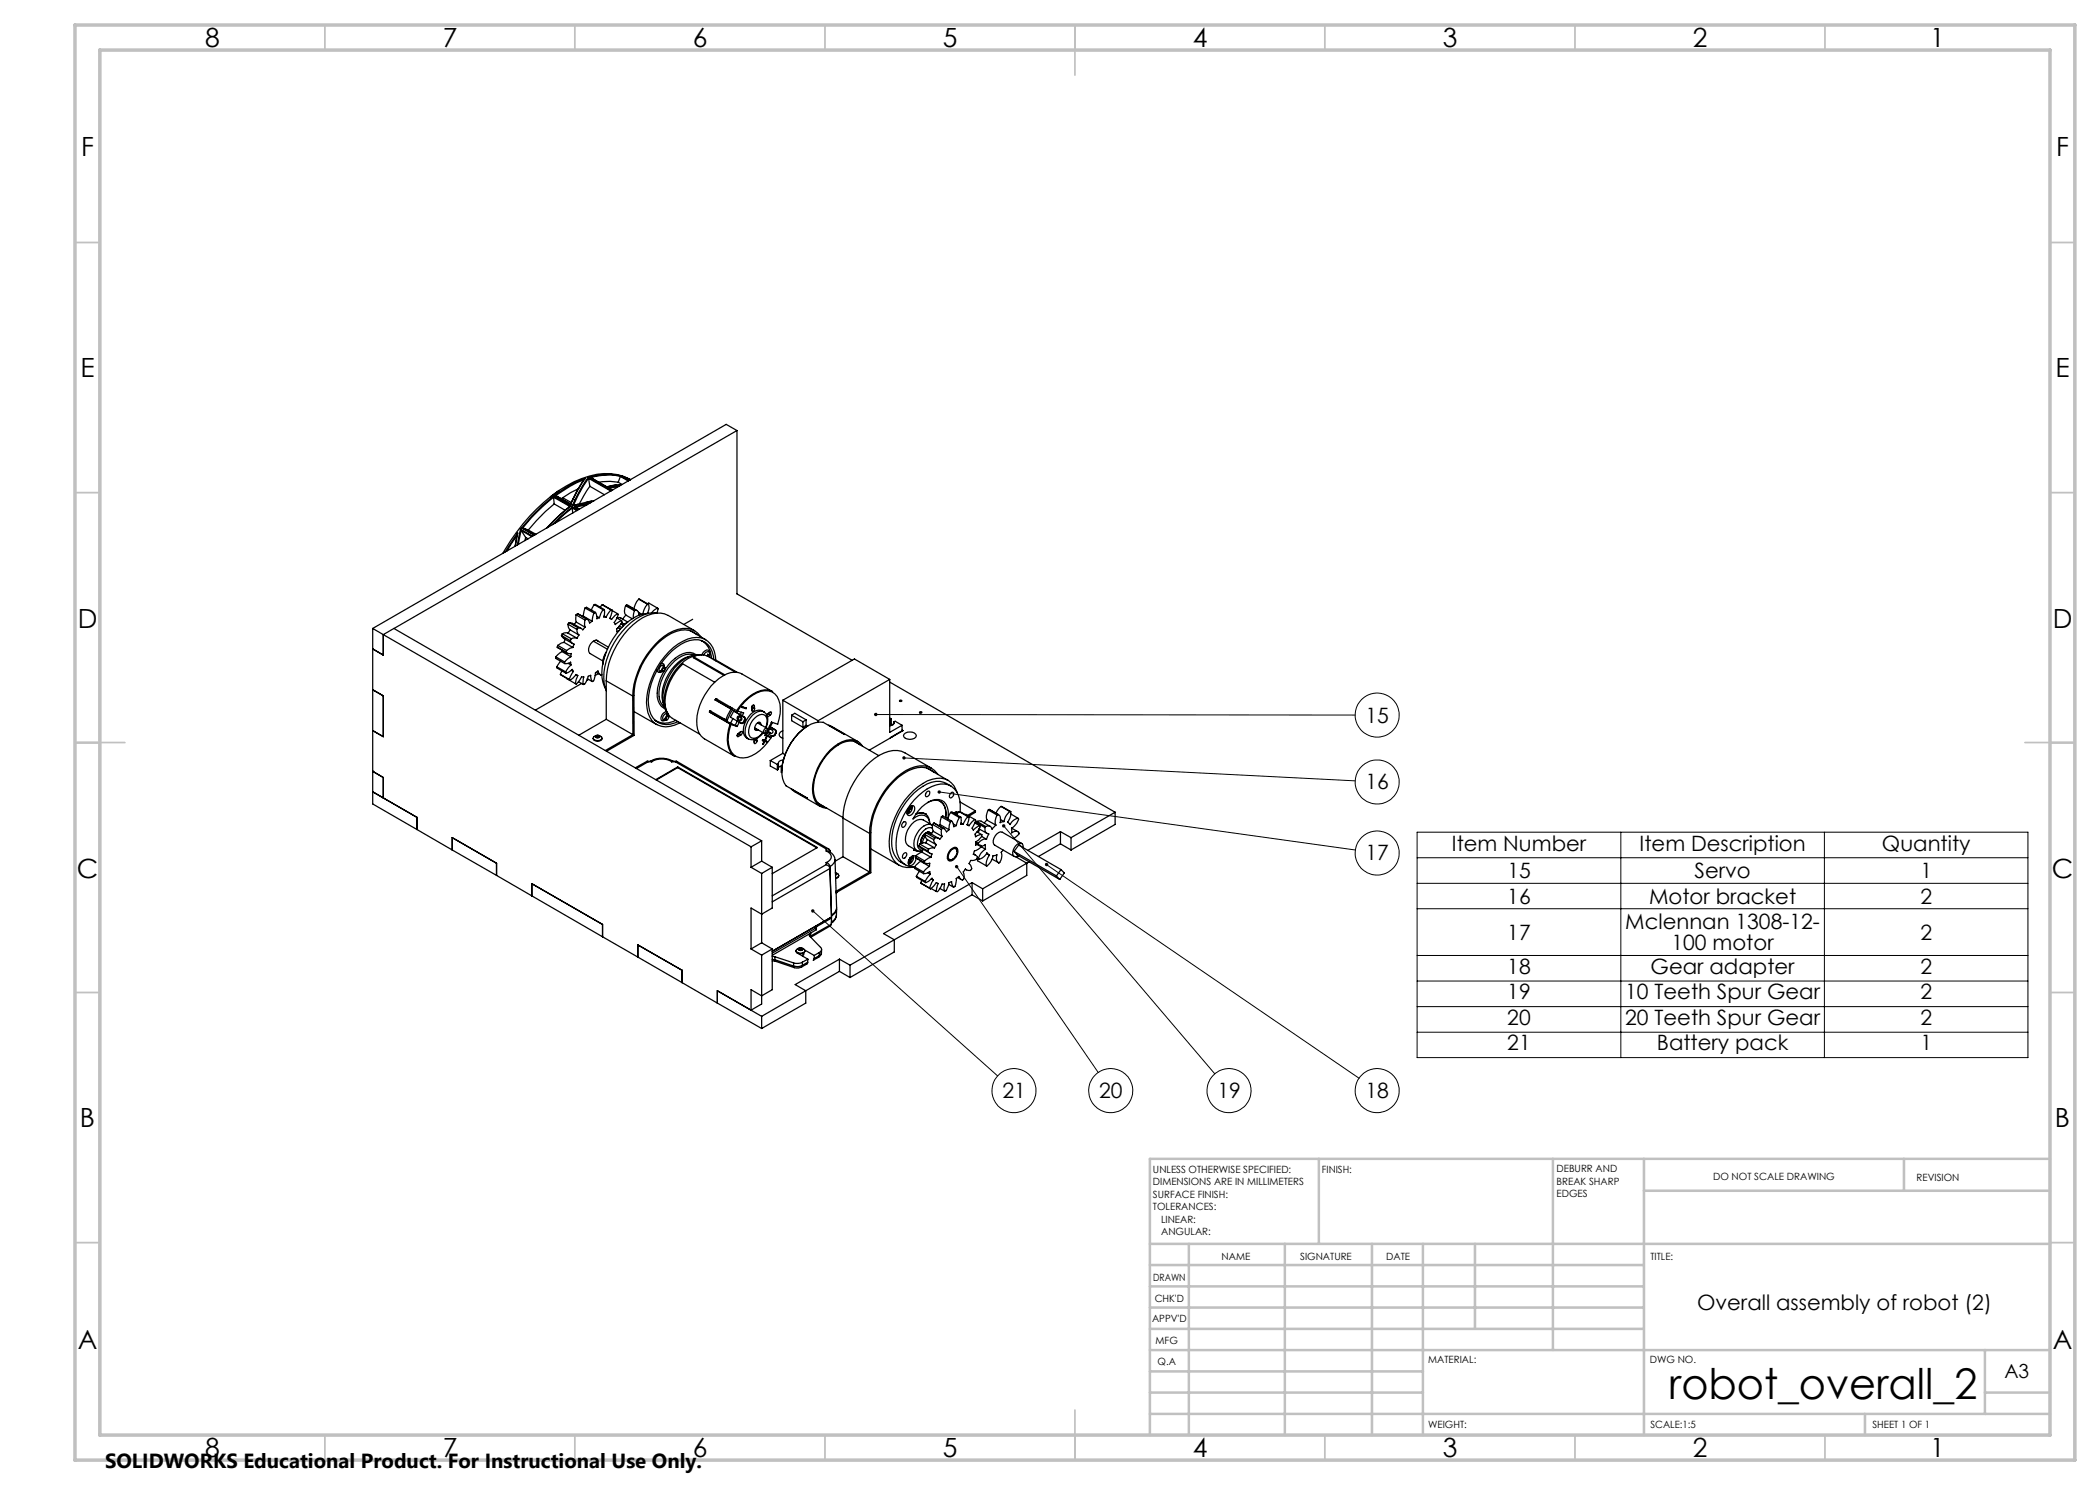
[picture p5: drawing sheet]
<svg xmlns="http://www.w3.org/2000/svg" width="420mm" height="297mm" viewBox="0 0 420 297" stroke-linecap="round" stroke-linejoin="round" font-family="sans-serif">
<g fill="none" stroke="#000" stroke-width=".2">
<path d="M175.2 142.9l95.8 .1M180.8 151.6l90.2 4.6M187.9 158.4l83.2 11.6M191.3 173.3l28.3 41.2M200.7 165.2l42.3 49.6M209.3 172.9l62.5 42.7M283.4 166.4h122.2v45.1h-122.2zM283.4 171.6h122.2M283.4 176.7h122.2M324.2 166.4v45.1M364.9 166.4v45.1M162.6 182.2l36.9 33"/>
<path d="M283.4 181.7h122.2M283.4 191.1h122.2M283.4 196.2h122.2M283.4 201.3h122.2M283.4 206.4h122.2"/>
<circle cx="275.4" cy="156.4" r="4.4"/>
<circle cx="275.4" cy="143" r="4.4"/>
<circle cx="275.4" cy="170.6" r="4.4"/>
<circle cx="202.8" cy="218.1" r="4.4"/>
<circle cx="222.1" cy="218.1" r="4.4"/>
<circle cx="245.8" cy="218.1" r="4.4"/>
<circle cx="275.4" cy="218.1" r="4.4"/>
</g>
<g fill="none" stroke="#c0c0c0" stroke-width=".35">
<path d="M65 5v5M115 5v5M165 5v5M215 5v10M265 5v5M315 5v5M365 5v5M15 48.5h5M410 48.5h5M15 98.5h5M410 98.5h5M15 148.5h10"/>
<path d="M405 148.5h10M15 198.5h5M410 198.5h5M15 248.5h5M410 248.5h5M65 287v5M115 287v5M165 287v5M215 282v10M265 287v5M315 287v5M365 287v5"/>
</g>
<g fill="none" stroke="#c0c0c0" stroke-width=".5">
<path d="M263.8 231.8v17M310.6 231.8v38.2M328.8 231.8v55.2M328.8 238.2h81.2M380.8 231.8v6.4M410 231.8h-180v55.2M230 248.8h180M230 257.3h98.8M230 253h98.8M237.8 248.8v38.2M257 248.8v38.2M274.4 248.8v38.2"/>
<path d="M284.6 248.8v38.2M295 248.8v17M230 265.8h98.8M230 261.5h98.8M230 278.5h54.6M230 274.3h54.6M230 270h180M397 278.5h13M397 270v12.8M230 282.8h180M373 282.8v4.2"/>
</g>
<path d="M15 5h400v287h-400zM20 10h390v277h-390z" fill="none" stroke="#c0c0c0" stroke-width=".7"/>
<path d="M162.3 182a.34 .34 0 0 0 .2 .5 .34 .34 0 0 0 .4-.4 .34 .34 0 0 0-.5-.2l.2 .3zM191.1 173.1a.35 .35 0 0 0 .1 .6 .35 .35 0 0 0 .5-.4 .35 .35 0 0 0-.5-.3l.1 .3zM200.4 165a.34 .34 0 0 0 .2 .5 .34 .34 0 0 0 .5-.4 .34 .34 0 0 0-.6-.2l.2 .3zM209 172.7a.35 .35 0 0 0 .2 .6 .35 .35 0 0 0 .4-.4 .35 .35 0 0 0-.5-.3l.2 .3zM174.9 142.7l-.1 .2h.4h-.4a.34 .34 0 0 0 .4 .3 .34 .34 0 0 0 .2-.5 .34 .34 0 0 0-.5 0zM180.6 151.3l-.2 .2 .4 .1-.4-.1a.35 .35 0 0 0 .5 .4 .35 .35 0 0 0 .2-.5 .35 .35 0 0 0-.5-.1zM187.6 158.2l-.1 .2h.4h-.4a.34 .34 0 0 0 .4 .3 .34 .34 0 0 0 .2-.5 .34 .34 0 0 0-.5 0z" fill="#000"/>
<g fill="none" stroke="#000" stroke-width=".25">
<path d="M110.7 99.2l-2.2 1.9-2.1 2.1-2 2.4M110.7 99.4l-3.5 3.2-2.6 3M110.7 99.2v.2M110.7 99.4l3.2 1.9M110.7 99.2l3.4 2M110.7 99.4l.1 1.4M110.9 99.1h.1M110.9 99.1h.3M110.9 99.1l3.2 1.8M111.1 99.1l3 1.7M111.7 98.1a37.7 37.7 0 0 0-11.2 12.6M111.7 98.1l.3 .2"/>
<path d="M111.8 98.1l-1.7 1.3M112 98.3l-1.1 .8M112.5 99.6l-.2 .1M112.5 99.6l1.7 .9M114.6 99.8l-.5 1.1M114.6 99.8l.4 .2M115.7 97.7l-1.6 .8-1.6 1.1M116.7 96l-1.3 2.1-1.3 2.7M116.7 96h-.1a20.5 20.5 0 0 0-5.4 3.1M117 95.7l-2.4 4.1M117 95.7l-2.9 1.3-2.1 1.3M117 95.7l-.3 .3"/>
<path d="M117.7 95.5l-1.4 1.9-1.3 2.6M117.7 95.5v.1M117.7 95.5l4.6 2.6M117.7 95.6l-2 3.4-1 2.1M117.7 95.7l.3 1.6M117.7 95.6v.1M117.7 95.7l4.5 2.5M118 97.3l-2.1 3.5M118 97.3l2.9 1.7M119.8 96.4l2.2-.1 1.6 .1M123.6 96.4l.8 .5M123.8 97.3l-2 .4"/>
<path d="M124.1 95.1l-1.9-.2-2.1 .1-2.2 .4 3.5 2M124.1 95.3a11.9 11.9 0 0 0-6 .2M124.1 95.1v.2M124.1 95.3l-.5 1.1M124.1 95.1l1.7 1M124.1 95.3l1.6 .9M124.1 97.1l-2.4 .5 .8 .4-.8-.4M124.4 96.9h-.9l-2.1 .5 1.8-.4M125 95.6l.9 .4M125.8 96.1l-1.5-.9 1.8 .8a10 10 0 0 0-8.2-.8 19.9 19.9 0 0 0-6.2 2.9M147.4 86.1l-68.6 39.6M147.4 86.1v32.7l23 13.2"/>
<path d="M147.4 86.1l-2.2-1.2-70.7 40.8M103.4 107.2l-2 3M103.4 107.2l-.4 2.1M103.5 106.6l-.5 2.7M103.5 106.6l-.1 .6M103.5 106.6l-2.4 3.8M104.1 105.8l.1 .2M104.1 105.8l-.6 3.2M104.1 105.8l2.4 1.4M104.2 106.1l.9 1.4M104.2 106v.1M104.2 106l-.6 2.9"/>
<path d="M104.2 106.1l2.2 1.2M104.4 105.6h.1M104.4 105.6l2.5 1.4M104.5 105.6h.1M104.5 105.6l2.4 1.4M104.6 105.6l2.4 1.4M104.6 105.6l1.1 .4M105.1 107.5l-.1 .6M105.1 107.5l.5 .3M105.7 106l1.5 .9M110.8 100.8l-1.8 1.6-3.3 3.6M110.8 100.8l2.2 1.3"/>
<path d="M113.9 101.3l-1.6 1.3-3 3M114.1 100.8v.1M114.1 101.2l-2.2 1.9-2.4 2.4M114.1 101.2l-.2 .1M114.1 100.9h.1M114.4 101.4l-3.9 3.5M114.4 101.4v.2M114.4 101.6l-1.6 1.3-1.8 1.8M114.4 101.6l.1 1M114.4 101.4l1.1 .6M114.4 101.6l1 .5M114.7 101.1l-.3 .1"/>
<path d="M114.9 101.3h.1M114.9 101.3l.9 .6-.9-.6M115 100l-.6 1.2M115.1 101.4l.8 .4M115.6 100.9l-.9 .2M116.2 100.7l-1.8 .5M116.2 100.7l.3 .2M116.5 100.9l-1.6 .4M117.5 100.9l-2.3 .5-.3-.1M118.1 100.5l-1.6 .4M118.4 100.2l-1.2 .3M118.8 100.2l-2.6 .5"/>
<path d="M127.7 119.8a3.4 3.4 0 0 0-.9 2M127.7 119.8l2 1.1M127.7 119.8l1.8 1.1M74.5 125.7v35.1l8.9 5.1M74.5 137.9l2.2 1.3v8.2l-2.2-1.3 2.2 1.2M74.5 125.7l2.2 1.2M76.7 126.9v4.1l-2.2-1.2M76.7 126.9l73.5 42.5M78.8 125.7l-2.1 1.2M78.8 125.7l73.5 42.5M111.2 131.4v.3l1.7 1M111.2 131.4l1.7 1"/>
<path d="M111.3 133.3l.1 .3 1.8 1.1M111.3 133.3l1.8 1.1M111.4 129.4l2 1.2M111.4 129.4l1.8 1.1M111.5 129.1l-.1 .3M111.5 129.1l1.8 1M112.1 134.9l1.9 1.2M112.1 134.9l1.7 1M112.1 132.3l-.8 1M112.3 127.1l.5 .6 1.7 1M112.3 127.1l1.8 1M112.4 134.2l-.3 .7"/>
<path d="M112.4 130.3l-1.2 1.1M112.4 130.3l1.8 1M112.4 130v.3M112.5 126.7l-.2 .4M112.5 126.7l1.7 1M112.8 128.5l-.6 .2-.7 .4M112.8 128.5l1.8 1M112.9 132.7h.6l.6-.3 .1 .6M112.9 132.4v.3M113.1 127.8l-.3 .7M113.1 134.4l.1 .3M113.2 130.5l.6 .2h.5l-.1 .6"/>
<path d="M113.3 130.1l-.1 .4M113.3 135.6l1.8 1.1M113.6 124.8l.1 .7 .3 .5M113.6 124.8l1.8 1.1M113.6 126.6l-.4-.1-.7 .2M113.6 126.6l1.8 1M113.6 132.7l.6 .3M113.8 135.9l.2 .2M113.8 124.5l-.2 .3M113.8 124.5l.7 .2 1.7 1M113.8 124.5l1.8 1.1M114 126l-.4 .6"/>
<path d="M114 126l1.8 1M114.1 128.1l.4 .6a.35 .35 0 0 1 .3 .2 .35 .35 0 0 1-.2 .4v.2M114.2 131.3l-1.3 1.1M114.2 133l-1.1 1.4M114.2 127.7l-.1 .4M114.3 134.1l.4 .2M114.6 129.5l-.7 .2-.6 .4M114.7 134.3l-.9 1.6M114.7 134.3l-.3-.4-1.2 .8M115.1 136.7l.2 .1 .1-.1 .9-1.3h.5l-.2 1 .1 .5M115.2 134.9l.3 .2M115.2 134.9l.4 .2-.5 1.6"/>
<path d="M115.2 134.9l-1.2 1.2M115.2 123l.1 1.4M115.2 123l1.8 1M115.3 124.4l-.5 .6M115.3 124.4l1.7 1M115.4 125.9v.5l.4 .6M115.4 127.6h-.4l-.8 .1M115.5 122.7l-.3 .3M115.5 122.7l1.9 1.1M115.5 122.7l.1 .1M115.6 125.6l-.2 .3M115.7 136.3l1 .6"/>
<path d="M115.8 127l-.4 .6M116.3 136.7l-9.2 5.3M116.7 123.2l-.2 .1M116.7 123.2l1.7 1M117 124v1.4M117 124l.1-.1a.34 .34 0 0 1 .3-.1 .34 .34 0 0 1 .3 .3l.1 .2a.25 .25 0 0 0 .3 .2 .25 .25 0 0 0 .2-.2l.1-.1M117 125.4l-.2 .2a.31 .31 0 0 1-.2 .3 .31 .31 0 0 1-.4-.2l-.6-.1M117 121.6l-.3 1.6M117 121.6l.3-.1 1.8 1M117 121.6l1.8 1M117.5 135.7l.9 .6M117.7 135.9l-.4 .2"/>
<path d="M118.4 136.3l-.3-1.2-.4 .2-.5 1.2-.3 .4h-.2M118.7 128.2l2.8 1.7M118.8 122.6l-.4 1.6M118.9 120.9l-.6 1.1M118.9 120.9h.2l1.8 1M118.9 120.9l1.7 1.1M119.1 122.5l-.3 .1M119.1 122.5l.3 1.3 .5-.3M119.2 134.5l1 .5M119.2 128l2.5 1.4M119.3 123.3l.6 .2M119.7 128.3l-.2-.2a1.78 1.78 0 0 0-1.8 2.1l.3 .5 2.5 1.5"/>
<path d="M119.7 134.7l-.7 .4M120.4 134.9l-.1 .1-.3-.1-.3-.4a.25 .25 0 0 0-.2-.2 .25 .25 0 0 0-.3 .2l-.3 1a.6 .6 0 0 1-.4 .7l-.1 .1M120.4 121l-.3 .4M120.4 121l2 1.1M120.4 121l1.8 1M120.6 122l-.7 1.5M120.8 123.2l.4 .2M120.9 121.9l-.3 .1M120.9 121.9v.5l-.1 1h.4M121.2 130.4l-.1 .3a4 4 0 0 0-.6 2.2l.5-1.8M121.2 136.2l5.3 3M121.2 136.2v7.7"/>
<path d="M122 123.7h.1M122.2 122l-1 1.4M122.2 122l.2 .1M122.4 122.1l-.4 1.6M122.4 122.1l1.1 .6M123.5 122.7l-1.2 1.2-.3-.2M123.5 122.7l.1 .2-.2 .6-.6 1 .2 .4 1.3-.8M123.6 125.5l.5 .3M123.8 125.3l-.1 .3M123.9 125.2l.5 .3M124.2 124.8l.5 .3M124.3 124.1l-.9-.5 .5-.1 1.7 .9"/>
<path d="M124.3 124.1l.1 .1a.57 .57 0 0 1-.4 .8l-.2 .3a.77 .77 0 0 0-.4 1.1l.4-.2M124.3 124.6l.5 .2M124.7 125.1v.1M124.8 124.8l-.1 .3M125.1 121.1a1.73 1.73 0 0 0 .1 1.9M125.1 121.1l1.8 1.1M125.2 123l-.7 .8M125.2 123l1.2 .8M125.3 121l-.2 .1M125.3 121l2.1 1.1M125.3 121l1.8 1M125.3 124.6l-.5 .2"/>
<path d="M126.5 139.2l.1 7.7M126.9 122.2l-.3 1.1 .1 .3M127.1 122l-.2 .2M127.1 122l.3 .1 .3 .3 .1 .6M127.7 122.4l.7 .5M129.5 120.7l.3-.1 1.7 1M129.5 120.9a3.4 3.4 0 0 0-.9 1.9M129.5 120.9h.2M129.7 122.7a8.7 8.7 0 0 0-6.4 4 12.5 12.5 0 0 0-2.7 9.8l.4 1.1M129.7 120.9a2 2 0 0 1-.2 1.8M131.5 122.6a8.4 8.4 0 0 0-7.1 3.7 14.5 14.5 0 0 0-3.6 10.3l.4 1.6M131.5 121.6l-.6 .4-.6 .6"/>
<path d="M131.5 121.6l.1 .2-.2 .8M132.1 134.1l.3 .2M132.2 132.7h.4l.2 .2 .1 .5-.1-.3a.77 .77 0 0 0-.8 .4 .77 .77 0 0 0 0 .9l.4-.1a.53 .53 0 0 1-.6 .2 .53 .53 0 0 1-.4-.4v-.1M132.6 133.2l.3 .3M132.7 133.6h.1a.31 .31 0 0 1 .1 .5 .31 .31 0 0 1-.4 0zM133 133.8v-.3a.48 .48 0 0 0-.6 .2 .48 .48 0 0 0 .1 .6l.3-.1M137.8 131.3a8.6 8.6 0 0 0-5.3 6.4 5 5 0 0 0 .1 2.8M138 126.1l3.1 1.8M138.5 123.9l-1.7 1M138.7 131.3a3.2 3.2 0 0 1 2.9 0l5.5 3.1M138.7 131.3l6.3 3.7M138.7 131.3v.2l6.1 3.6"/>
<path d="M138.7 130.9a3.9 3.9 0 0 0-3.8 1.3 8.7 8.7 0 0 0-3 7.7l.3 .7 .6 .7M138.9 126.1l-5.3-3a4.9 4.9 0 0 0-5.1 .5 16.1 16.1 0 0 0-7.3 12.6M139.2 130.9a3.4 3.4 0 0 0-4.2 .8 9 9 0 0 0-3.4 8.4 2.3 2.3 0 0 0 1.3 1.6M139.4 126.9a3.8 3.8 0 0 0-4.2-.6 14.6 14.6 0 0 0-8.2 10.4l-.2 2.4v8l-5.5 3.1M139.7 131a7.9 7.9 0 0 0-5.6 4.5 8 8 0 0 0-.9 6.5l.1 .2M140.2 127.4a4.1 4.1 0 0 0-5.5-1.2 15.6 15.6 0 0 0-8.2 13M140.2 128.1a4.2 4.2 0 0 1 2.1 3.6M140.3 128.1l.2 .1M140.4 131a4.6 4.6 0 0 0-4.1 1.2 9.8 9.8 0 0 0-3.6 8.7l.2 .8 .7 1M140.7 131a.8 .8 0 0 1 1.2-.5v.6M141.4 131.2l.4-.2 .1 .3M141.5 130.8l.3 .2"/>
<path d="M141.6 131.2l.2-.1 .1 .3M142 130.8l-.1-.6-.3-.2a1.27 1.27 0 0 0-1.2 .9M142.8 131.9a4 4 0 0 0-3.1-4 7.1 7.1 0 0 0-5.4 2.3 14.2 14.2 0 0 0-4.6 10.9 3.8 3.8 0 0 0 3.5 3.8l.9-.1 1.5-.5M142.9 136.5l-6.3-3.7a10.7 10.7 0 0 0-3.5 8.5 3.3 3.3 0 0 0 1.4 2.4l5.4 3.1M143 140l.2-.3 4.1 2.4M143 140l3.2 1.8M143 140l.3 .1M143.2 132.2a4.4 4.4 0 0 0-3-4.6 6.8 6.8 0 0 0-5.5 1.9 15.7 15.7 0 0 0-5.4 11 4.7 4.7 0 0 0 2.3 4.5 5.2 5.2 0 0 0 4.4-.4M143.2 132l4.2 2.4M143.5 139.8l-.2 .3M177.9 135.9l-14.3 8.2M177.9 135.9v10.6l2.5-1.4"/>
<path d="M177.9 135.9l-7-4.1-14.3 8.2M177.9 136.4l45.1 26.1M74.5 154.3h.1M74.5 154.3l2.2 1.2v4.1l-2.2-1.2 8.9 5.1v2.4M118.6 147.6a.95 .95 0 0 0 .9 .6 .95 .95 0 0 0 .9-.6M118.7 147.4a.99 .99 0 0 1 1.7 .2 1.03 1.03 0 0 1-1.8 0zM119.2 147.1h.3l.4 .1a.41 .41 0 0 1-.3 .4 .41 .41 0 0 1-.5-.4zM119.3 147.2v.2M119.5 147.4l-.2 .1M119.5 147.4l.2 .1-.1-.1M119.5 147.4h.1M119.6 147.1l.3 .2-.1 .2h-.4l-.2-.1 .1-.2"/>
<path d="M119.6 147.1l-.3 .1M119.6 147.1v.3M121.2 143.9l5.4 3M121.2 143.9l-5.4 3.1M126.6 146.9l-5.5 3.2M126.8 142.3l4.5 2.6M129.4 152.3l1 .1M129.6 152.4l-.2-.1-2.3 1.3M129.6 152.4h.8M129.6 152.4l-2.3 1.3M130.1 152.3a4.5 4.5 0 0 1 4.5 0M130.4 152.4a3.8 3.8 0 0 1 3.9 0"/>
<path d="M132.8 143.8l.3 .2M133.3 142.9l.3 .2M133.4 143.4l.2-.1a.35 .35 0 0 1 0 .4 .35 .35 0 0 1-.4 .2zM133.4 142.4a1.12 1.12 0 0 0-1 .6 1.12 1.12 0 0 0 0 1.2l.7-.2M133.6 142.8v.3l-.2-.4a.84 .84 0 0 0-.7 1.3h.4M133.7 143.5v-.2a.42 .42 0 0 0-.5 0 .42 .42 0 0 0-.2 .5l.1 .2 .4-.1M134.3 152.4h.8M135.1 152.4l.2-.1 30.5 17.5M135.1 152.4l30.1 17.4M135.2 144.1a4 4 0 0 1-4.2-.1l.2 .2M135.3 152.3l-1 .1M135.5 153.4l28 16.1-9.1 5.2"/>
<path d="M135.5 153.4l-4.3 2.5M135.5 153.5l-4.2 2.5M135.5 153.5l27.9 16.1M135.5 153.4v.1M141.9 142.4l.1-.3 3.2 1.9M141.9 142.4l4.1 2.4M141.9 142.4l.3 .1M142.2 142.5l3.9 2.2 .9 .4M142.3 142.2l-.1 .3M143.3 140.1l3.2 1.8M144.9 143.8l-.1 .2M145.2 144.2l.9 .6"/>
<path d="M145.2 144.2l.9 .4M145.3 144l-.1 .2M146 144.8l.2 .1M146.1 141.4l-.2 .2zM146.1 144.6l.6 .4M146.2 141.8l-1 2.2M146.2 144.9a6.4 6.4 0 0 0 .1 5.5 2.99 2.99 0 0 0 4 .8 9.6 9.6 0 0 0 3.9-3.7M146.2 144.9l1.2 .4M146.2 141.8l.3 .1M146.5 141.6l-.1 .2M146.5 141.9l-1 2.2-.3-.1M146.6 143.7l-.5 .9"/>
<path d="M146.8 142.2l-.7 1.2 2 1.2a.42 .42 0 0 0 .6-.2M146.8 142.2l2 1.2M146.8 142.2l2.1 1.2M147 145.1l.4 .2M147.3 142.1a8.7 8.7 0 0 1 5.7-4.1h.7l.8 .3-6.1-3.5a3.6 3.6 0 0 0-3.8 .4 11.4 11.4 0 0 0-5.2 9.9 3.3 3.3 0 0 0 1.5 2.7l6.1 3.5a4.2 4.2 0 0 1-1.5-4.3l.5-2.2M147.3 142.1l.2 .1M147.4 142.2l-.2 .3M147.4 147.1l.3 .2M147.5 144.2l-.5 .9M147.5 142.2a8.1 8.1 0 0 1 5.5-4.1 2.81 2.81 0 0 1 3 2.7 8.3 8.3 0 0 1-.5 4l-1.2-.4-.7 1.5M147.5 142.2l1.2 .4-.3 .6M147.6 143.9l.3 .2"/>
<path d="M147.6 143.9l.1 .1M147.6 146.7l.1 .1M147.8 146.8l.4 .2M147.8 146.8l-.3 .2M147.8 144.5l-.4 .8M147.9 143.3l.3 .1a.38 .38 0 0 1 .2 .5 .38 .38 0 0 1-.5 .2M147.9 143.3a.36 .36 0 0 0-.4 .1 .36 .36 0 0 0 .1 .5M147.9 143.3l-.3 .6M147.9 144.1h.1M148 143.3a.41 .41 0 0 0-.4 .2 .41 .41 0 0 0 .1 .5M148 146.5h.1M148.1 146.4l-.3 .4"/>
<path d="M148.2 147l.2-.2v-.5l-.8 .5-.2 .4 .1 .2 .2-.1M148.2 147l-.5 .3M148.3 143.5l-.3 .6-.3-.1M148.3 142.4l-.2 .5M148.4 141.5l.8 .2 .1-.1M148.4 141.4l.9 .2M148.4 141.4v.1M148.7 144.4h.1M148.8 143.4l.1 .2v.4M148.8 143.4h.1M148.8 144.4l-.3 .3-.3-.1M148.9 144l-.2 .4"/>
<path d="M148.9 144l.1 .1M148.9 143.4l.2 .3-.1 .4M149 144.1l-.2 .3M149.2 141.6h.1M150.1 142.8a1.88 1.88 0 0 1 2.7-.4 2.27 2.27 0 0 0-2.8 1.2 3.7 3.7 0 0 0-.8 3.7l.4 .5a1.83 1.83 0 0 1-.9-2.4 5.7 5.7 0 0 1 1.4-2.6zM150.4 141.2l.1 .1M150.4 141.8v.1M150.5 141.1v.4M150.5 141.5l-.1 .5M150.5 141.5l.4 .2M150.6 141l.3 .2M150.8 148l.1 .7 .3-.1 .2-.4"/>
<path d="M150.9 141.2a.35 .35 0 0 0-.5-.1 .35 .35 0 0 0-.1 .5l.2 .7 .3-.2 .1-.4M150.9 141.2v.5M150.9 145.6l1.9 1M151 147.8v.2M151 148l-.2 .4M151 148l.4 .2M151.2 145.8l-.2 .1M151.3 147.6l.1 .6M151.5 144.6l1.9 1.1M151.8 144.5v.2M152.2 145l-.2-.5a1.13 1.13 0 0 0-1 1.4l.2 .2 .4-.1M152.5 148.1l.4 .1-.3 .7"/>
<path d="M152.5 148l.4 .1M152.5 148v.1M152.5 148h.1M152.6 148l-.1 .1M152.6 148l.4 .1M152.6 146.5a2.43 2.43 0 0 1-2.9 1.3M152.8 142.4a2.18 2.18 0 0 1 .6 2.7l-.2 .4M152.9 148.2l-.3 .7M152.9 148.1l.3-.6 .1 .1-.3 .6M152.9 148.1h.1M153 145.7l.2-.1a.54 .54 0 0 1 .3 .8 .54 .54 0 0 1-.8 .2v-.4zM153 148.2l.4 .1"/>
<path d="M153.1 146.9l.5 .3-.6-.2M153.1 146.9l1.1 .6M153.1 146.1l.2-.1a.26 .26 0 0 1 .1 .3 .26 .26 0 0 1-.4 .1zM153.1 145.5a1.94 1.94 0 0 0-.3-2.6 2.76 2.76 0 0 0-2.9 2.4 1.84 1.84 0 0 0 .5 2.3 2.04 2.04 0 0 0 2.1-1.1M153.2 147.5l-.2 .6M153.3 146.6l1.1 .6 .5-.3M153.3 143l.9-.6v.4l-.2 .2M153.4 146.7l-.2-.1-.2 .5 1.2 .4M153.4 148.3v.1l-.4-.1-.4 .6M153.6 142.8l.4 .2M153.6 142.8l-.2 .2M153.7 146.5a.39 .39 0 0 1 0-.5 .39 .39 0 0 1 .4-.2l.3 .2a.38 .38 0 0 1 .2 .5 .38 .38 0 0 1-.5 .2"/>
<path d="M153.7 146.5l.4 .2M153.7 146.5h.2M153.9 142.5l-.3 .3M153.9 145.3l1 .6M153.9 145.3l1.2 .7M153.9 146.5l.3 .2M154 143l-.5 .4M154.1 152.1l1.4 .8M154.1 152.1v1.1l1.4 .8M154.1 146.7h.1M154.1 145.8a.38 .38 0 0 0-.3 .3 .38 .38 0 0 0 .1 .4M154.3 144.5h.1"/>
<path d="M154.4 144.5l-.3 .9M154.9 146.9l.1 .1M154.9 145.9l.2 .2v.5M154.9 145.9l.2 .1M155 147l-.2 .2h-.5M155.1 146l.2 .2-.1 .4M155.1 146.6l-.2 .3M155.1 146.6h.1M155.2 146.6l-.2 .4M155.5 152.9v1.1M155.7 152.7l-.2 .2M155.7 152.7v1.2l-.2 .1"/>
<path d="M156.2 153.3l.2 .2M156.2 153.3l.2 1.2M156.4 153.2l-.2 .1M156.5 153.1l-.8 .5M156.6 146.2a.8 .8 0 0 0-.6 1.1l.6 .3M156.6 140v10.7M156.6 140l7 4.1M156.6 150.7l.4 .3M156.6 150.7l-2.5 1.4M156.7 152h-.2a.72 .72 0 0 0-.8 .7M158.3 157.8l.6 .5 5.1 3M158.3 143l.7-.3 2.2 1.3"/>
<path d="M158.3 157.8h.1M158.3 143l2.3 1.4M158.3 143v1.1l2.3 1.3M160.6 144.4v1M161.2 144v1.1l-.6 .3M161.2 144l-.6 .4M161.6 145.2a11.5 11.5 0 0 0-5.2 9.1M163.6 144.1v.3M165.8 145.1l3.2 1.8-4.4-2.4a5.7 5.7 0 0 0-4.9 2.1 11.1 11.1 0 0 0-3.2 9.1l.7 1.5 4.3 2.5-3.2-1.9M165.8 145.1l5.8 3.2M165.8 145.1h.1M170.8 148.3l5 2.8"/>
<path d="M171.9 148.9a2.87 2.87 0 0 0-3.4-.3 10.8 10.8 0 0 0-5.7 10.2 2.94 2.94 0 0 0 2 2.5M172.5 149.3a2.9 2.9 0 0 0-4-1 11.2 11.2 0 0 0-5.9 10.4 2.96 2.96 0 0 0 2.7 2.9M177.9 143.6l.4 .2M177.9 143.9h.1M177.9 145l.1 .1M178 143.9v1.2M178.3 143.8l-.3 .1M178.3 143.8v1.1l-.3 .2M178.3 144.7l.3 .3M178.4 147.3l.1 .1M178.8 144.4l-.1 .5-.8 .3M178.8 144.4l.2-.2 1.4 .9"/>
<path d="M178.8 144.4v.3M180 140h.3l.1 .2a.23 .23 0 0 1-.3 .1 .23 .23 0 0 1-.1-.3zM180.4 145.1v1.1l-2.4 1.4M180.4 146l.2 .1-6.8 3.9M180.8 146.9a1.6 1.6 0 0 1 2.5 .2 1.49 1.49 0 0 1-2.6 0zM183.9 142.4a.23 .23 0 0 1 .3-.1 .23 .23 0 0 1 .1 .3h-.3zM185.3 153.6l4.4 2.5M185.4 158.4l.3-.2a.64 .64 0 0 1 .2 .8 .64 .64 0 0 1-.7 .3l-.1-.3zM186.3 153.6l-5.3-3a5.1 5.1 0 0 0-5.1 .5 16.3 16.3 0 0 0-7.3 12.5M186.8 154.4a3.8 3.8 0 0 0-4.2-.6 14.5 14.5 0 0 0-7.9 9.2l-.3 1.2-.2 2.3v8.1l-7 3.9M187.6 154.9a4.1 4.1 0 0 0-5.5-1.2 15.5 15.5 0 0 0-8.2 13M190.2 157.2a4.5 4.5 0 0 0-5.6 .1 13.9 13.9 0 0 0-6.2 11.9 4.3 4.3 0 0 0 2.7 3.8"/>
<path d="M190.2 158.6l.3-.2a.64 .64 0 0 1 .2 .8 .64 .64 0 0 1-.7 .3l-.1-.3zM191.4 158.4a3.7 3.7 0 0 0-5-2.5 13 13 0 0 0-7.4 7.6 10.7 10.7 0 0 0-.7 7.7 3.6 3.6 0 0 0 4.4 2.2M83.4 165.9l7.1 4.1M90.5 170v-2.5l8.8 5.1v2.5M90.5 170l8.8 5.1M99.3 175.1l21.2 12.3M106.4 179.2v-2.5l14.1 8.2v2.5M150.2 169.4v4.1M150.2 173.5l2.1 1.2M152.3 168.2v4M152.3 174.7v13.9M152.3 168.2l-2.1 1.2"/>
<path d="M152.3 172.2l-2.1 1.3M152.3 172.2l2.1 1.3M154.4 173.5v8.1l-2.1 1.2-2.1-1.2v8.2M154.4 173.5l-2.1 1.2M163.7 160.7l4.9 2.8M165.2 170.2a1.7 1.7 0 0 1 1.5 2.5l-.7 .6M165.2 170.2a1.15 1.15 0 0 1 1.1 1.2 1.15 1.15 0 0 1-1.1 1.1M165.2 172.9a.95 .95 0 0 1 .8 .8M165.2 172.5a.95 .95 0 0 1 .8 .8M165.2 169.8a.52 .52 0 0 1 .6 0 .52 .52 0 0 1 .2 .6M165.2 169.8v.4M165.2 172.5v.4"/>
<path d="M165.2 172.9l-10.8 6.3M166 173.3l.3 9.7M166 173.7l.3 9.7-11.9 6.8 8.7-5M166 173.3v.4M166 173.7l-11.6 6.7M167 171.9l.3 9.6a1.61 1.61 0 0 1-1 1.5M167.1 174.6a.52 .52 0 0 1 .6 .4 .52 .52 0 0 1-.6 .6M167.1 174.6l.2 .2-.2 .2M167.1 174.7h.1l-.1 .2M167.2 178.3h.1M167.2 178.5h.1M167.2 178.3v.2"/>
<path d="M167.7 175.1a.56 .56 0 0 1-.6 .6M168.6 163.6l5.3 3.1M168.6 171.3l5.3 3.1M168.6 171.3l-1.6 1M168.6 163.6v7.7M173.9 166.7v7.7M173.9 174.4l-6.7 3.9M174.2 169.8l5.6 3.3M180.6 164.5l.3-.2a.63 .63 0 0 1 .2 .8 .63 .63 0 0 1-.6 .3l-.2-.4zM180.7 170.7l.4-.2a.63 .63 0 0 1 .2 .8 .63 .63 0 0 1-.7 .4l-.1-.3zM181.5 162.1h.1M181.5 162h.1"/>
<path d="M181.6 162.1h.1l.1 .4 .1-.1M181.6 162.1l-.1 .1M181.6 161.9l.1 .2-.2-.1M181.6 162l.3 .1M181.7 161.7l-.1 .3M181.7 161.6v.1M181.7 161.7h.1M181.8 172l.1 .1M181.8 162.2v.1M181.8 162.3h.1M181.8 172.1v.1M181.8 161.6l.1 .1h-.1"/>
<path d="M181.8 161.7l.2 .2M181.8 162.3l.1 .1M181.8 172h.1M181.8 172.2h.2M181.8 172.2h-.1M181.8 161.5l.1 .1M181.9 161.5l.6-.4h.2a1.27 1.27 0 0 1-1.1 2 1.09 1.09 0 0 1 .3-1.6zM181.9 171.9v.1M181.9 161.6l.1 .1M181.9 161.5v.1M181.9 162.1v.3M181.9 172l.2 .1"/>
<path d="M181.9 172v.2M182 171.7l-.2 .3M182 172.2v.3l.1-.1M182 172.2v.1M182 171.6l.2 .1h-.2M182 161.9l-.1 .2M182 161.7l.3-.2v.2M182 171.7l.3 .1M182 171.7h.1M182 172.3v.1M182 172.3l.1 .1M182.1 161.6h.1"/>
<path d="M182.1 171.6h.1M182.1 171.5v.1M182.1 171.6l.2 .1M182.1 172.1v.3M182.2 161.6h.1M182.2 161.6l.1 .1M182.3 171.8l-.2 .3M182.3 161.7l-.3 .2M182.3 171.7l.2-.2v.2M182.4 161.1a1.2 1.2 0 0 1-1 1.7M182.4 171.6h.1M182.4 171.6l-.1 .1"/>
<path d="M182.4 171.6l.1 .1M182.5 171.7l-.2 .1M182.6 171.1a1.2 1.2 0 0 1-.9 1.7M182.7 170l.6 .2h1.2M182.9 173.4l.1 .3 1.7 1M182.9 173.4l1.8 1M183 169.9l-.3 .1M183.1 171.5l1.8 1.1M183.1 171.5v.1M183.1 171.3l-.1-.1a1.26 1.26 0 0 0-1.1 1.9 1.33 1.33 0 0 0 1.3-1.5M183.2 171.2l-.1 .3M183.2 171.2l1.7 1"/>
<path d="M183.3 175.3l.1 .2 1.7 1M183.3 175.3l1.7 1M183.8 169.2l.4 .4 1.8 1M183.8 169.2l1.8 1M183.9 174.3l-.6 1M183.9 168.8l-.1 .4M183.9 168.8l1.8 1M184.1 172.3l-1.2 1.1M184.1 172.3l1.8 1M184.2 172.1l-.1 .2M184.2 176.6l1.9 1.2M184.2 176.6l1.7 1"/>
<path d="M184.3 176.1l-.1 .5M184.4 170.5l-.5 .1-.7 .6M184.4 170.5l1.8 .9M184.6 169.9l-.2 .6M184.7 174.4v.3M184.7 174.7h.6l.6-.4 .2 .5M184.9 172.2v.2a.39 .39 0 0 0 .6 .3l.4-.1v.7M185 166.9l.2 .7 .3 .3M185 166.9l1.7 1M185 167.2l-.3 .6-.2 .8M185 166.8a1.89 1.89 0 0 0-.7 1.9M185 176.3l.1 .2"/>
<path d="M185.1 162.8h.1M185.1 162.8a1.93 1.93 0 0 0-2 .1 1.82 1.82 0 0 1 2.1-.1 1.82 1.82 0 0 1 .7 1.9 1.67 1.67 0 0 0-.9-1.6 1.67 1.67 0 0 0-1.8 .3l-.6 .4a6.9 6.9 0 0 1 4.5-3.9 2.24 2.24 0 0 1 2.6 2.3l-.1 1.4M185.1 168.6l-1.2 .2M185.1 168.6l1.8 1M185.2 166.6a2.08 2.08 0 0 0-1 2.1M185.2 166.5l-.2 .4M185.2 166.5l.8 .1 1.8 1.1M185.2 166.5l1.7 1.1M185.2 166.6l.4-.2 .5 .2M185.5 166.5l.4 .1M185.5 167.9l-.4 .7M185.5 167.9l1.8 1"/>
<path d="M185.5 160.5a2.26 2.26 0 0 1 2.6-.2 2.26 2.26 0 0 1 1.1 2.3v.9M185.6 170.2l.4 .5a.3 .3 0 0 1 .4 .1 .3 .3 0 0 1-.1 .4l-.1 .2M185.6 174.6l.5 .2M185.7 169.8l-.1 .4M185.9 173.3l-1.2 1.1M185.9 166.6l.4 .1M185.9 177.6l.2 .2M185.9 166.6h.1M186.1 174.8l-1.1 1.5M186.1 177.8l1.2-1.3 .3 .2-.3 1.6M186.2 171.4l-1.3 .8M186.2 177.7l1.1 .6"/>
<path d="M186.3 175.8l.4 .2M186.4 165l-1.7-1a2.37 2.37 0 0 0-2.8 1.4 3.3 3.3 0 0 0-.5 3.5l2 1.2M186.5 165.7a1.3 1.3 0 0 0-1.8 .5 3.5 3.5 0 0 0-1.1 3.2l.6 .6h.3M186.5 165.1a1.33 1.33 0 0 0-1.7 .1 4.1 4.1 0 0 0-1.8 4.6 1.23 1.23 0 0 0 1.5 .4M186.5 164.9v.7l.2 .7M186.5 164.9l1.8 1M186.7 176l-.8 1.6M186.7 176l-.3-.4-.8 .7-.5 .2M186.7 166.3l-.5 .5M186.7 166.3l1.7 1M186.7 167.9l.2 .6 .4 .4M186.8 164.6l-.3 .3"/>
<path d="M186.8 164.6l.2 .1M186.8 164.6l2 1.1M186.9 169.6h-.6l-.6 .2M186.9 167.6l-.2 .3M187.3 168.9l-.4 .7M188 177.7l.9 .5M188 164.9l-.2 .3M188 164.9l1.8 1M188.1 160.3a2.92 2.92 0 0 1 1 3.2M188.3 165.9l.1 1.4M188.3 165.9l.3-.3 .2 .1 .5 .7 .5-.5M188.3 163.4l-.3 1.5"/>
<path d="M188.3 163.4l.3-.2 1.7 1M188.3 163.4l1.8 1M188.4 167.3l-.2 .2a.32 .32 0 0 1-.2 .3 .32 .32 0 0 1-.4-.2h-.7M188.9 178.2l-.1-.4 .1-1h-.5l-.6 1.2-.3 .3h-.2M189.7 176.9l1 .5M190.1 164.4l-.2 .6-.1 .9M190.1 169.9a.88 .88 0 0 1 1.3-.3 1.88 1.88 0 0 1-1.5 2.6 1.52 1.52 0 0 1 .2-2.3zM190.1 162.5l-.6 1.3M190.1 162.5l.3-.1 1.8 1M190.1 162.5l1.8 1M190.3 164.2l-.2 .2M190.3 164.2l.3 .5 .1 .6 .5-.2"/>
<path d="M190.4 169.9l.6-.2a1.23 1.23 0 0 1-.3 2l-.3 .2-.6-.1a1.5 1.5 0 0 1 .6-1.9zM190.5 171.8l-.8 .3M190.6 164.8l.6 .3M190.7 177.4l-.3-.5-.1-.6-.2 .1a.65 .65 0 0 0-.4 .8l-.2 .3a.53 .53 0 0 1-.5 .7h-.1M191.1 162.8h.1M191.2 169.5l.1 .2 .1 .6M191.5 175.5l.8 .4M191.7 162.5l-.4-.2-.5 .3M191.8 162.3l-.5 .6-.1-.5M191.8 162.3l2 1.1M191.8 162.3l1.8 1M191.9 163.5l-.7 1.6"/>
<path d="M192 162.3a5.4 5.4 0 0 0-1.7-5 4.6 4.6 0 0 0-4.8 .5 13.9 13.9 0 0 0-6.3 12 3.6 3.6 0 0 0 3.8 3.6M192 160.4l3.1 1.8M192.2 163.4l-.3 .1M192.2 163.4l.1 .7-.1 .8 .5-.1M192.2 164.6l.5 .2M193.1 173.8l.2 .2M193.1 162.9h.1l1.7 1M193.4 164.9l.4 .2M193.6 163.3l-.9 1.5M193.6 163.3l.2 .1M193.8 163.4l-.4 1.6 .4 .1M194.4 179l-15.5 9"/>
<path d="M194.4 176.5l2.1 1.3M194.4 176.5l-17.7 10.2 2.2 1.3M194.4 176.5v2.5M194.4 179l2.1 1.2M194.7 170.8l.4 .2M194.9 163.9l-1.1 1.2M194.9 163.9l.2 .1v.2l-.7 1.4 .2 .4 1.3-.9M195 164.6l.9 .5M195.1 162.2l-1.6 .9M195.1 162.2v.3l-1.3 .7M195.2 168.4l-.1 .6 .5-.1a.39 .39 0 0 1 .6 .4l-.5 .6a1 1 0 0 0-.9 .6l-.1 .4 .2 .1a.57 .57 0 0 1 .5 .6 .57 .57 0 0 1-.7 .5h-.1a.62 .62 0 0 0-.7 .7l.2 .2a.63 .63 0 0 1 .1 .9 .63 .63 0 0 1-.9 .1l-.2-.2-.2 .2a.52 .52 0 0 0-.1 .8v.6a.47 .47 0 0 1-.3 .6 .47 .47 0 0 1-.6-.5l-.1-.2-.2 .1a.61 .61 0 0 0-.4 .8v.3a.77 .77 0 0 1-.5 .9M195.2 168.6l.4 .3"/>
<path d="M195.2 168.4l.5 .3M195.2 164.5v.2M195.2 164.5l1.8 1M195.4 164.3l-.2 .2M195.4 164.3l.8-.1 1.8 1.1M195.4 164.3l1.7 1M195.4 166.4l1 .5M195.4 171.6l.4 .2M195.5 171.7v.5l1.8 1M195.5 171.6l.2 .1M195.6 168.9a.94 .94 0 0 0 1.5 0v1M195.7 168.7l-.1 .2"/>
<path d="M195.7 171.7l.1 .1M195.8 171.8a2.26 2.26 0 0 0 1.6-1.2l.5 .4a2.82 2.82 0 0 0-.6 2.2M195.8 165.8l1.6 .9M195.9 165.9l-.2 .6M195.9 165.1v.5l-.9 1.2 .1 .5 1.3-.4M196.2 169.3l.9 .6M196.3 167.3l1 .5M196.4 166.9v.3l-.3 .4-.9 .8M196.5 177.8v2.4M197 165.5a.94 .94 0 0 0 .8 1.3l-.5 1M197.1 169.9a2.94 2.94 0 0 0-1.4 1.8M197.1 165.3l-.1 .2"/>
<path d="M197.3 167.8a1.72 1.72 0 0 0-1.6 .9M197.3 170.7l.5 .3M197.4 164l-.6 .6M197.4 164l1.8 1M197.7 162a2.22 2.22 0 0 0-.3 2M197.7 162l1.7 1M197.8 161.9l-.1 .1M197.8 161.9l1.9 1M197.8 161.9l1.8 1M198.4 171.8l1.3 .7M199.2 165l-.8 .8a.82 .82 0 0 0-1.3-.5M199.4 163a2.15 2.15 0 0 0-.2 2"/>
<path d="M199.6 162.9l-.2 .1M199.6 162.9a1.33 1.33 0 0 1 .4 1.6l.8-.2M200.1 163.9l.7 .4M200.2 161.3l-.4 .4-.6 1M200.2 161.3l1.9 1M200.2 161.3l1.8 1M200.7 170a.68 .68 0 0 0-.3 1.1l-.1 .3a1.18 1.18 0 0 1-.5 1.2 1.09 1.09 0 0 1-.4-1.6l-.8 .2a2.33 2.33 0 0 1-1.3 2M201.5 164.5h.1M202 162.3a3.1 3.1 0 0 0-1.2 2M202 162.3h.1M202.1 162.3a2.82 2.82 0 0 1-.6 2.2M202.2 162.8l1.5 .9"/>
<path d="M202.3 165.6v1a.93 .93 0 0 1 1.5 0l-.7 .8-.5 .3M202.3 165.6l1.3 .7M202.8 170.3l.9-1.3 8.5 4.9M202.8 170.3l8.5 4.9M202.8 170.3l.6 .7 8.5 4.9M203.7 163.7a2.07 2.07 0 0 0-1.7 1.2l-.5-.4M203.7 163.7a2.44 2.44 0 0 1-1.4 1.9M204.3 168.7l-3.9-2.3a1.79 1.79 0 0 0-1.6 2.5l4 2.4M204.6 169.5a.71 .71 0 0 0-.7-.8 1.99 1.99 0 0 0-1.2 2.5 .74 .74 0 0 0 1-.1l-.5 .3 2.2 1.2M205.4 172.6l-8.9 5.2M205.4 172.6v2.5l-8.9 5.1M205.8 172.4l-.4 .2"/>
<path d="M211.3 175.2l.6 .7M212.1 166.3l2.1 1.2M212.1 166.3l-6.5 3.8M212.1 168.8l-4.4 2.5M212.1 166.3v2.5M212.1 168.8l2.1 1.2M212.2 173.9l-.9 1.3M212.2 173.9l.7 .7-1 1.3M214.2 167.5v2.5M223 162.5l-8.8 5M223 162.5v2.4l-8.8 5.1M120.5 187.4l7.1 4"/>
<path d="M127.6 191.4l15.9 9.2M127.6 191.4v-2.4l8.8 5.1v2.4M143.5 198.2l6.7 3.8M143.5 198.2v2.4M143.5 198.2l8.8 5.1M150.2 189.8l2.1 1.2M152.3 191v9.8l-2.1 1.2M152.3 188.6l-2.1 1.2M152.3 188.6l2.1 1.2M154.4 192.2l.7 .1M154.4 191.3h.6M154.4 191.9h.6"/>
<path d="M154.4 189.8v8.1l-2.1 1.3-2.1-1.3v4.1M154.4 189.8l-2.1 1.2M155 191.9l.1 .4M155 191.3l3.7 1.3M155 191.9l3.7 1.3M155 191.3v.6M155.1 192.3l3.8 1.2M158.7 193.2l.2 .3M158.7 192.6v.6M159.3 189.9a1.03 1.03 0 0 1 1.7 .2 1.03 1.03 0 0 1-1.8 0zM159.6 190.7h.1M159.7 189.8a.45 .45 0 0 1 .5-.2 .45 .45 0 0 1 .3 .3 .45 .45 0 0 1-.4 .2 .45 .45 0 0 1-.4-.3z"/>
<path d="M159.8 189.7l-.1 .2 .7 .1M159.8 189.7v.2M159.9 190h.1zM160 190h.3M160.2 189.6l.2 .2v.2M160.2 189.6l-.4 .1M160.2 189.6v.3M160.2 189.9l.1 .1M160.2 189.9l-.2 .1M160.3 193.4a1.71 1.71 0 0 1-1.4 .1M160.5 192.4a2.28 2.28 0 0 1-1.8 .2M160.5 193.1a2.28 2.28 0 0 1-1.8 .1"/>
<path d="M160.5 192.4v.7M160.6 190.7v.5M160.8 190.6v.4M160.9 190l1.9 1.1M161 190.1a.95 .95 0 0 1-.9 .6 .95 .95 0 0 1-.9-.6l.3 .5 2.1 1.2M161.1 198.2l-8.8 5.1M161.1 198.2v2.4l-8.8 5.1M161.5 192.4l-.1 .4-1.1 .6 .2-.3M161.5 192.4l-1 .7M161.6 191.8l-1.1 .6M161.6 191.8l-.1 .6M162 187.3l2.1 2.2a.61 .61 0 0 1-.2 1"/>
<path d="M162 186.7l-.1 .3 .1 .3M162 186.7l-7.6 4.4M162.1 187.2v.2M162.1 187.2l-.1 .1M162.1 186.6l-.1 .1M162.1 186.6v.6M162.8 191.7l-.2 .3M162.8 191.1v.6M163.1 185.7l.2 .2M163.1 185.2v.5M163.1 185.7l-8.7 4.9M163.1 185.2l.2 .1"/>
<path d="M163.3 185.9l-1.2 .7M163.3 185.3v.6M163.7 191.4l-1 .6M163.9 191.1l-.2 .3M163.9 190.5l-1.1 .6M163.9 190.5v.6M163.9 191.1l-1.1 .6M164.3 190.5a.98 .98 0 0 1-.6 .9M164.3 190.5l-.4 .6M164.3 189.9v.6M166.1 183.5h.1M166.1 183.5l-3 1.7"/>
<path d="M166.3 184.9l-.3 .3-3.9 2.3M166.3 184.9l-4.2 2.3M166.3 183.6l-3 1.7M166.3 183.6v1.3M166.3 183v.6M167.3 183.1a2.22 2.22 0 0 1-1 1.5M167.3 183.1a1.79 1.79 0 0 1-1 1.3M167.3 181.7a1.6 1.6 0 0 1-1 1.5M167.3 181.8v1.3M167.9 194.3l-6.8 3.9M167.9 191.8l2.1 1.2M167.9 191.8l-8.9 5.1 2.1 1.3"/>
<path d="M167.9 191.8v2.5M167.9 194.3l2.1 1.2M170 193v2.5M178.9 188l-8.9 5M178.9 188v2.4l-8.9 5.1M143.5 200.6l8.8 5.1M152.3 203.3v2.4"/>
</g>
<text font-size="8.5" x="333.8" y="279.7">robot_overall_2</text>
<g font-size="5.3">
<text x="41" y="9.5">8</text>
<text x="88.5" y="9.5">7</text>
<text x="138.5" y="9.5">6</text>
<text x="188.5" y="9.5">5</text>
<text x="238.5" y="9.5">4</text>
<text x="288.5" y="9.5">3</text>
<text x="338.5" y="9.5">2</text>
<text x="386" y="9.5">1</text>
<text x="16.2" y="31.2">F</text>
<text x="411.2" y="31.2">F</text>
<text x="16.1" y="75.5">E</text>
<text x="411.1" y="75.5">E</text>
<text x="15.5" y="125.5">D</text>
<text x="410.5" y="125.5">D</text>
<text x="15.4" y="175.5">C</text>
<text x="410.4" y="175.5">C</text>
<text x="16" y="225.5">B</text>
<text x="411" y="225.5">B</text>
<text x="15.5" y="269.7">A</text>
<text x="410.5" y="269.7">A</text>
<text x="41" y="291.5">8</text>
<text x="88.5" y="291.5">7</text>
<text x="138.5" y="291.5">6</text>
<text x="188.5" y="291.5">5</text>
<text x="238.5" y="291.5">4</text>
<text x="288.5" y="291.5">3</text>
<text x="338.5" y="291.5">2</text>
<text x="386" y="291.5">1</text>
</g>
<g font-size="4.2">
<text x="273.1" y="144.5">15</text>
<text x="273.1" y="157.9">16</text>
<text x="273.1" y="172.1">17</text>
<text x="290.4" y="170.1">Item Number</text>
<text x="327.9" y="170.1">Item Description</text>
<text x="376.4" y="170.1">Quantity</text>
<text x="301.5" y="175.6">15</text>
<text x="338.9" y="175.6">Servo</text>
<text x="384.1" y="175.6">1</text>
<text x="301.5" y="180.7">16</text>
<text x="325.1" y="185.9">Mclennan 1308-12-</text>
<text x="329.8" y="180.7">Motor bracket</text>
<text x="384.1" y="180.7">2</text>
<text x="301.5" y="187.9">17</text>
<text x="334.3" y="190.1">100 motor</text>
<text x="384.1" y="187.9">2</text>
<text x="301.5" y="194.8">18</text>
<text x="330.1" y="194.8">Gear adapter</text>
<text x="384.1" y="194.8">2</text>
<text x="301.5" y="199.9">19</text>
<text x="325" y="199.9">10 Teeth Spur Gear</text>
<text x="384.1" y="199.9">2</text>
<text x="301.5" y="205">20</text>
<text x="325" y="205">20 Teeth Spur Gear</text>
<text x="384.1" y="205">2</text>
<text x="301.5" y="210.1">21</text>
<text x="331.4" y="210.1">Battery pack</text>
<text x="384.1" y="210.1">1</text>
<text x="200.5" y="219.6">21</text>
<text x="219.8" y="219.6">20</text>
<text x="243.5" y="219.6">19</text>
<text x="273.1" y="219.6">18</text>
<text x="339.4" y="262">Overall assembly of robot (2)</text>
</g>
<text font-size="4.1" x="21" y="293.7">SOLIDWORKS Educational Product. For Instructional Use Only.</text>
<text font-size="3.9" x="400.9" y="275.5">A3</text>
<g font-size="2">
<text x="230.6" y="234.6">UNLESS OTHERWISE SPECIFIED:</text>
<text x="230.6" y="237.1">DIMENSIONS ARE IN MILLIMETERS</text>
<text x="230.6" y="239.6">SURFACE FINISH:</text>
<text x="264.4" y="234.6">FINISH:</text>
<text x="311.3" y="234.5">DEBURR AND</text>
<text x="311.3" y="237">BREAK SHARP</text>
<text x="311.3" y="239.5">EDGES</text>
<text x="342.6" y="236">DO NOT SCALE DRAWING</text>
<text x="383.3" y="236.2">REVISION</text>
<text x="230.6" y="242.1">TOLERANCES:</text>
<text x="232.2" y="244.6">LINEAR:</text>
<text x="232.2" y="247.1">ANGULAR:</text>
<text x="244.3" y="252">NAME</text>
<text x="260" y="251.9">SIGNATURE</text>
<text x="277.2" y="251.9">DATE</text>
<text x="330.1" y="251.9">TITLE:</text>
<text x="230.6" y="256.1">DRAWN</text>
<text x="230.9" y="260.3">CHK'D</text>
<text x="230.4" y="264.4">APPV'D</text>
<text x="231.1" y="268.8">MFG</text>
<text x="231.5" y="273">Q.A</text>
<text x="285.6" y="272.5">MATERIAL:</text>
<text x="330" y="272.5">DWG NO.</text>
<text x="285.6" y="285.5">WEIGHT:</text>
<text x="330.1" y="285.6">SCALE:1:5</text>
<text x="374.5" y="285.6">SHEET 1 OF 1</text>
</g>
</svg>
